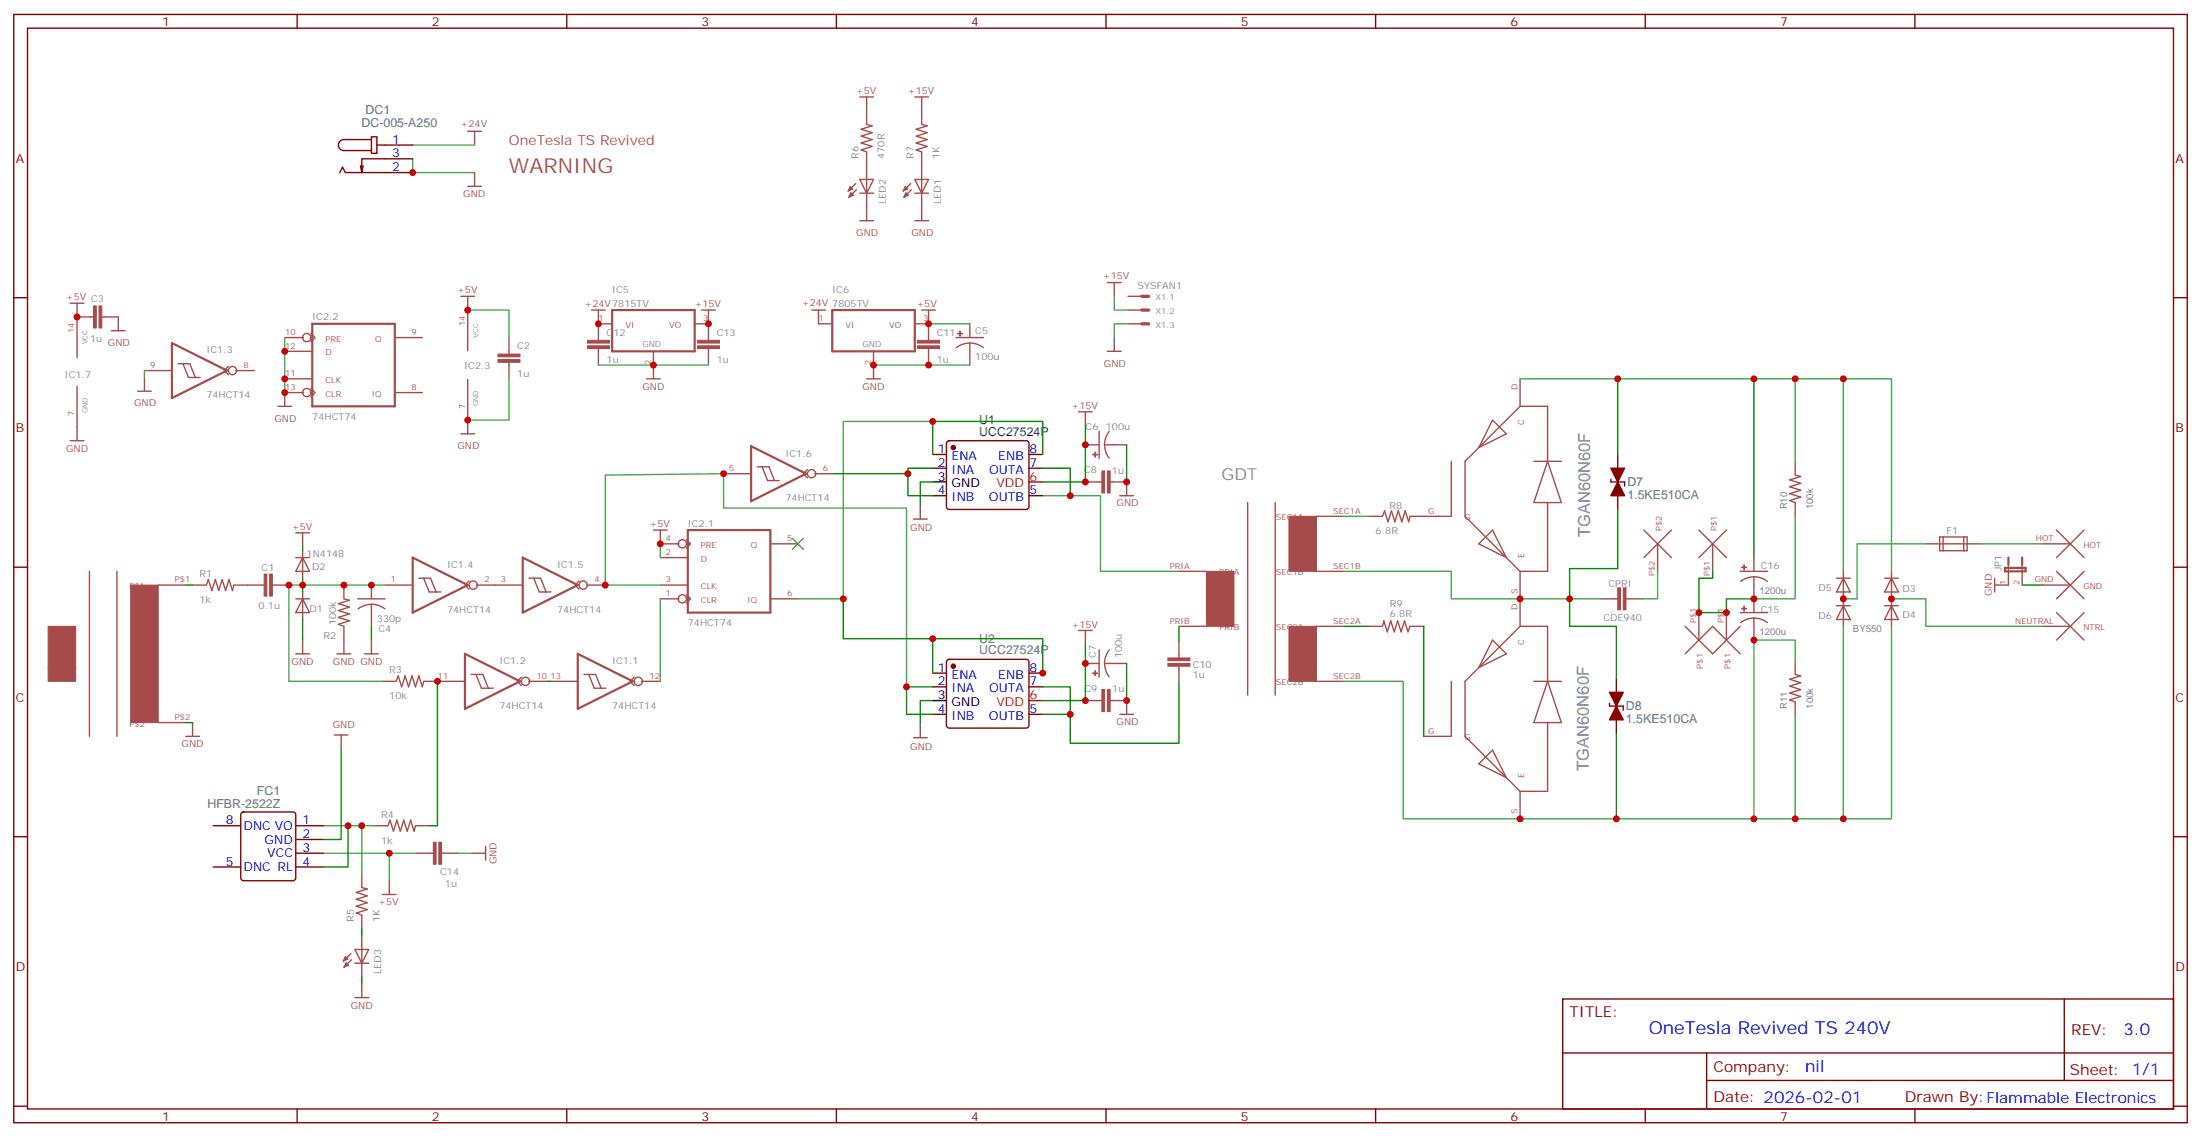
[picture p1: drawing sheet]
<svg xmlns="http://www.w3.org/2000/svg" width="564mm" height="292mm" viewBox="0 0 564 292" stroke-linecap="round" stroke-linejoin="round" font-family="sans-serif">
<g fill="none" stroke="#a64a4a" stroke-width=".35">
<path d="M119.9 33.7h3.6M121.7 33.7v3.5M220.5 24.9h3.5M222.2 24.9v7M222.2 39v17.6M222.2 31.9l1.5 .4-2.9 .9 2.9 .8-2.9 .9 2.9 .9-2.9 .9 2.9 .9-2.9 .9 1.4 .5M234.6 24.9h3.5M236.4 24.9v7M236.4 39v17.6M236.4 31.9l1.4 .4-2.9 .9 2.9 .8-2.9 .9 2.9 .9-2.9 .9 2.9 .9-2.9 .9 1.5 .5M119.9 47.8h3.6M121.7 44.3v3.5"/>
<path d="M219.4 47.1l-1.9 1.9M219.6 48.7l-1.9 1.9M220.5 46h3.5l-1.8 3.6zM220.5 49.6h3.5M220.5 56.6h3.5M233.5 47.1l-1.9 1.9M233.7 48.7l-1.9 1.9M234.6 49.6h3.5M234.6 46h3.5l-1.7 3.6zM234.6 56.6h3.5M18 77.8h3.5M19.8 77.8v13.9"/>
<path d="M118.2 76h3.5M119.9 76v14M151.7 79.6h3.5M153.5 79.6v7.7M179.9 79.6h3.5M181.7 79.6v7.7M208.1 79.6h3.6M209.9 79.6v3.5h3.5M236.4 79.6h3.5M238.1 79.6v7.7M284 72.5h3.5M285.8 72.5v3.5"/>
<path d="M289.3 76h3.4M289.3 79.6h3.4M19.8 99.1v14M19.8 81.3h4.2M26.1 81.3h4.2v3.5M28.6 84.8h3.5M37 95.1h7M37 96.8v3.6M45.7 93.3h3l1.4 3.5M46.9 93.3l1.4 3.5h3M58.6 94l-1.1 1.1 1.1 1M60.4 95.1h4.9"/>
<path d="M73 97.2h7M73 86.6h4.9M73 90.1h7M79.7 99.7l1.1 1-1.1 1.1M79.7 85.5l1.1 1.1-1.1 1.1M101.4 86.6h6.9M119.9 97.4v13.9M130.5 86.6v4.2M130.5 93v4.2M153.5 83.1h3.4M153.5 89.4v4.3M165.8 97.2h3.5"/>
<path d="M167.6 90.2v7M178.2 83.1h3.5M181.7 89.4v4.3M222.2 97.2h3.6M224 90.2v7M234.7 83.1h3.4M238.1 89.4v4.3M245.2 86.6h7M248.7 88l1.8 .3 1.7 .9M248.7 88l-1.8 .3-1.6 .9M248.7 83.1v3.5M248.7 88v5.7"/>
<path d="M284 90.1h3.5M285.8 86.6v3.5M289.3 83.1h3.4M389.8 97.2v6.9M18 113.1h3.5M35.3 100.4h3.5M71.3 104.2h3.5M77.9 100.7h-4.9v3.5M101.4 100.7h6.9M118.2 111.3h3.5M194.2 119.8h3l1.4 3.5M195.4 119.8l1.4 3.5h3"/>
<path d="M276.6 105.7h3.5M278.3 105.7v3.5M278.3 114.1h3.5M281.9 110.6v7.1M284.4 110.7l-.8 1.6-.3 1.8M288.9 114.1h-5.6l.3 1.8 .8 1.7M372.2 118.4v14.1M382.8 107.8l3.5 3.5-7.1 3.5zM393.3 118.4h7.1M396.9 118.4v-14.2h-7.1l-14.1 14.2v14.1l14.1 14.1h7.1v-17.7M396.9 118.4l3.5 10.5h-7.1zM460.4 118.4v3.4"/>
<path d="M75.8 136.7h3.6M77.6 136.7v3.5M167.6 136h3.5M169.3 136v3.5h4.9M176 138.5l1.1 1-1.1 1.1M185.6 121.5h6.9M197.7 139.5h6.9M207.1 120.5l-1.1 1 1.1 1.1M209 121.5h4.8M234.2 133.2h3.6M236 129.6v3.6M278.3 123.6h4.3"/>
<path d="M284.7 123.6h4.2v3.6M287.2 127.2h3.5M320 128.9v49.4M327 128.9v49.4M337.7 132.5h7M351 132.5h3.5M354.5 132.5l.6-1.4 .9 2.8 .8-2.8 .9 2.8 .9-2.8 .9 2.8 .9-2.8 .8 2.8 .4-1.4M361.7 132.5h10.4M382.8 136l3.5 7.1-7.1-3.6zM421.6 136l7 7.1M425.1 139.6v7M428.6 136l-7 7.1"/>
<path d="M435.7 136l7 7.1M439.2 139.6v7M442.7 136l-7 7.1M460.4 121.9l1.4 .3-2.8 .9 2.8 .9-2.8 .9 2.8 .9-2.8 .8 2.8 .9-2.8 .9 1.4 .5M460.4 129v3.5M493.9 139.5h7M497.4 137.8h7.1v3.5h-7.1zM498.3 137.8v3.5M501 139.5h7M503.6 137.8v3.5M523.9 139.5h6.9M527.4 136l7.1 7.1"/>
<path d="M534.5 136l-7.1 7.1M22.9 146.6v42.3M30 146.6v42.3M40.7 150.1h6.9M49.4 150.1h3.5l.5-1.4 .9 2.8 .9-2.8 .9 2.8 .9-2.8 .9 2.8 .8-2.8 .9 2.8 .4-1.4M60 150.1h7.7M69.8 150.1h4.3M75.8 153.6h3.6M75.8 143.1h3.6M77.6 153.6l1.8 3.6h-3.6zM77.6 141.3v3.5M77.6 144.9v3.4"/>
<path d="M77.6 151.9v3.4M77.6 155.5v3.4M77.6 143.1l1.8 3.5h-3.6zM88.2 153.6l1.4 .4-2.8 .9 2.8 .9-2.8 .8 2.8 .9-2.8 .9 2.8 .9-2.8 .9 1.4 .5M88.2 150.1v3.5M91.7 153.6h7.1M95.2 155l1.9 .3 1.6 .9M95.2 155l-1.8 .3-1.6 .9M95.2 150.1v3.5M95.2 155v5.7M98.8 150.1h6.9M107.4 148.3h3l1.4 3.6"/>
<path d="M108.7 148.3l1.4 3.6h3M120.3 149l-1.1 1.1 1.1 1.1M122.2 150.1h11.7M135.6 148.3h3l1.5 3.6M136.9 148.3l1.4 3.6h3M148.5 149l-1 1.1 1 1.1M150.4 150.1h4.8M169.3 150.1h7M169.3 153.6h4.9M169.3 143.1h7M176 152.6l1.1 1-1.1 1.1M197.7 153.6h6.9"/>
<path d="M302.3 146.6h7M337.7 146.6h7M389.8 146.7v13.9M410.6 153.6h4.3M417 153.6h4.2M435.7 157.2v6.9M442.7 157.2v6.9M446.3 157.2h7M446.3 146.6h7M449.8 148l1.8 .3 1.6 .9M449.8 158.6l1.8 .3 1.6 .8M449.8 148l-1.8 .3-1.6 .8"/>
<path d="M449.8 158.6l-1.8 .3-1.6 .8M449.8 143.1v3.4M449.8 148v9.1M449.8 158.6v5.6M471 148.3h3.5M471 155.4h3.5M472.7 148.3l1.8 3.6h-3.5zM472.7 155.4l1.8 3.5h-3.5zM472.7 146.6v3.5M472.7 150.2v6.9M472.7 157.2v3.5M483.3 148.3h3.5"/>
<path d="M483.3 155.4h3.5M485.1 148.3l1.7 3.6h-3.5zM485.1 146.6v3.5M485.1 150.2v6.9M485.1 157.2v3.5M485.1 155.4l1.7 3.5h-3.5zM511.5 148.3v3.6M515.1 144.8v5.3h-3.6M518.6 144.8v5.3M523.9 150.1h6.9M527.4 146.6l7.1 7M527.4 157.2l7.1 7"/>
<path d="M534.5 146.6l-7.1 7M534.5 157.2l-7.1 7M75.8 167.7h3.6M77.6 164.2v3.5M86.4 167.7h3.6M88.2 160.7v7M93.5 167.7h3.5M95.2 164.2v3.5M98.1 174.8h3.4M101.6 174.8l.5-1.4 .9 2.8 .9-2.8 .9 2.8 .9-2.8 .8 2.8 .9-2.8 .9 2.8 .4-1.4M108.7 174.8h10.4M120.8 173h3l1.4 3.6"/>
<path d="M122.1 173l1.4 3.6h3M133.7 173.7l-1.1 1.1 1.1 1.1M135.6 174.8h4.8M141.1 174.8h7M149.8 173h3l1.4 3.6M151 173l1.4 3.6h3M162.6 173.7l-1 1.1 1 1.1M164.5 174.8h4.8M276.6 161.7h3.5M278.3 161.7v3.6M278.3 170.2h3.5M278.3 179.7h4.3"/>
<path d="M281.9 166.7v7M284.4 166.8l-.8 1.6-.3 1.8M284.7 179.7h4.2v3.6M288.9 170.2h-5.6l.3 1.8 .8 1.6M302.3 164.6v4.2M302.3 170.9v4.3M302.3 160.7h7M337.7 160.7h7M337.7 174.8h7M351 160.7h3.5M354.5 160.7l.4-1.4 .9 2.8 .9-2.8 .8 2.8 .9-2.8 .9 2.8 .9-2.8 .9 2.8 .5-1.4M361.7 160.7h3.4"/>
<path d="M372.2 174.8v14.1M382.8 164.2l3.5 3.5-7.1 3.6zM393.3 174.8h7.1M396.9 174.8v-14.1h-7.1l-14.1 14.1v14.1l14.1 14.1h7.1v-17.6M396.9 174.8l3.5 10.6h-7.1zM432.2 160.7l7 7 7.1-7M432.2 167.7l7-7 7.1 7M460.4 169.5v3.5M460.4 173l1.4 .4-2.8 .9 2.8 .9-2.8 .8 2.8 .9-2.8 .9 2.8 .9-2.8 .9 1.4 .5M523.9 160.7h6.9M40.7 185.4h6.9M47.6 188.9h3.6"/>
<path d="M49.4 185.4v3.5M85.7 188.6h3.6M87.5 188.6v3.5M234.2 189.3h3.6M236 185.7v3.6M287.2 183.3h3.5M365.1 188.9h7M382.8 192.4l3.5 7.1-7.1-3.5zM460.4 180.1v3.5M96 211.8h3.4M99.5 211.8l.5-1.4 .9 2.9 .9-2.9 .9 2.9 .8-2.9 .9 2.9 .9-2.9 .9 2.9 .3-1.5M106.6 211.8h3.5"/>
<path d="M106.9 218.9h4.2M113.2 218.9h4.3M121 218.9h3.5M124.5 217.1v3.6M389.8 203.1v7M92.8 224.2v3.5M92.8 234.8v3.5M92.8 227.7l1.4 .4-2.8 .9 2.8 .8-2.8 .9 2.8 .9-2.8 .9 2.8 .9-2.8 .8 1.4 .6M98.1 229.5h3.5M99.8 226v3.5M90 244.7l-2 1.9M90.1 246.2l-1.9 2"/>
<path d="M91 243.6h3.5l-1.7 3.5zM91 247.1h3.5M91 255.9h3.5M92.8 240.1v10.5M92.8 252.4v3.5"/>
<circle cx="59.6" cy="95.1" r="1.06"/>
<circle cx="78.7" cy="86.6" r="1.06"/>
<circle cx="78.7" cy="100.7" r="1.06"/>
<circle cx="175" cy="139.5" r="1.06"/>
<circle cx="208.1" cy="121.5" r="1.06"/>
<circle cx="121.4" cy="150.1" r="1.06"/>
<circle cx="149.6" cy="150.1" r="1.06"/>
<circle cx="175" cy="153.6" r="1.06"/>
<circle cx="134.8" cy="174.8" r="1.06"/>
<circle cx="163.7" cy="174.8" r="1.06"/>
</g>
<g fill="#a64a4a" stroke="#a64a4a" stroke-width=".26">
<path d="M69.1 147.3h.7v5.6h-.7z"/>
<path d="M67.7 147.3h.7v5.6h-.7z"/>
<path d="M280.8 116h.1v1.3h-.1z"/>
<path d="M280.2 116.5h1.3v.2h-1.3z"/>
<path d="M280.8 172.1h.1v1.2h-.1z"/>
<path d="M280.2 172.6h1.3v.2h-1.3z"/>
<path d="M25.4 78.5h.7v5.6h-.7z"/>
<path d="M24 78.5h.7v5.6h-.7z"/>
<path d="M284 120.8h.7v5.7h-.7z"/>
<path d="M282.6 120.8h.7v5.7h-.7z"/>
<path d="M284 176.9h.7v5.7h-.7z"/>
<path d="M282.6 176.9h.7v5.7h-.7z"/>
<path d="M127.7 92.3h5.6v.7h-5.6z"/>
<path d="M127.7 90.8h5.6v.7h-5.6z"/>
<path d="M299.5 168.8h5.7v.7h-5.7z"/>
<path d="M299.5 170.2h5.7v.7h-5.7z"/>
<path d="M309.4 146.6h7v14.1h-7z"/>
<path d="M330.6 132.5h7v14.1h-7z"/>
<path d="M330.6 160.7h7v14.1h-7z"/>
<path d="M446.7 145.5h1.2v.2h-1.2z"/>
<path d="M447.2 144.9h.2v1.3h-.2z"/>
<path d="M446.7 156.1h1.2v.1h-1.2z"/>
<path d="M447.2 155.5h.2v1.3h-.2z"/>
<path d="M150.6 88.7h5.7v.7h-5.7z"/>
<path d="M150.6 87.3h5.7v.7h-5.7z"/>
<path d="M178.9 88.7h5.6v.7h-5.6z"/>
<path d="M178.9 87.3h5.6v.7h-5.6z"/>
<path d="M235.3 88.7h5.6v.7h-5.6z"/>
<path d="M235.3 87.3h5.6v.7h-5.6z"/>
<path d="M245.6 85.5h1.2v.2h-1.2z"/>
<path d="M246.1 85h.2v1.2h-.2z"/>
<path d="M12.3 160.7h7.1v10.6h-7.1z"/>
<path d="M33.5 150.1h7.1v35.3h-7.1z"/>
<path d="M12.3 171.3h7.1v3.5h-7.1z"/>
<path d="M416.3 150.8h.7v5.7h-.7z"/>
<path d="M414.9 150.8h.7v5.7h-.7z"/>
<path d="M218 47.8l.7 .7-1.2 .5z"/>
<path d="M218.2 49.4l.7 .7-1.2 .5z"/>
<path d="M232.1 47.8l.7 .7-1.2 .5z"/>
<path d="M232.3 49.4l.7 .7-1.2 .5z"/>
<path d="M111.1 216.1h.7v5.6h-.7z"/>
<path d="M112.5 216.1h.7v5.6h-.7z"/>
<path d="M88.5 245.4l.8 .7-1.3 .5z"/>
<path d="M88.7 246.9l.7 .7-1.2 .6z"/>
</g>
<g fill="none" stroke="#a64a4a" stroke-width=".56">
<path d="M157 79.6h21.2v10.5h-21.2zM213.4 79.6h21.2v10.5h-21.2zM44.1 88l14.1 7.1-14.1 7zM80.1 83.1h21.1v21.1h-21.1zM192.6 114.5l14.1 7-14.1 7.1zM176.4 136h21.2v21.2h-21.2zM105.8 143.1l14.1 7-14.1 7.1zM134.1 143.1l14.1 7-14.1 7.1zM514.2 145.7h5.3v.9h-5.3zM515.1 143.1v1.7M518.6 143.1v1.7M119.2 167.7l14.1 7.1-14.1 7.1z"/>
<path d="M148.2 167.7l14.1 7.1-14.1 7.1z"/>
</g>
<path d="M292.8 76h1.8M292.8 79.6h1.8M292.8 83.1h1.8" fill="none" stroke="#a64a4a" stroke-width=".85"/>
<g fill="none" stroke="#4aa64a" stroke-width=".35">
<path d="M105.8 37.2h15.9M105.8 40.7v3.6h15.9M119.9 79.6h10.6v7M285.8 76v3.6h3.5M37 95.1v1.7M73 86.6v14.1M130.5 97.2v10.6h-10.6M153.5 93.7h28.2M224 93.7h24.7M238.1 83.1h10.6M289.3 83.1h-3.5v3.5M389.8 97.2h95.3v49.4"/>
<path d="M460.4 97.2v21.2M472.7 97.2v49.4M239.2 108.1h-22.9v45.5h-11.7M169.3 139.5v3.6M267.4 127.2h14.8v19.4h20.1M344.7 132.5h6.3M460.4 132.5v21.1h-10.6M493.9 139.5h-17.7v14.1h-3.5M508 139.5h15.9M98.8 150.1h-24.7v24.7h24M169.3 150.1h-14.1v-28.2l30.4-.4v8.9h46.9v45.8M169.3 153.6v21.2"/>
<path d="M344.7 146.6h27.5v7h38.4M425.1 146.6v7h-3.9M485.1 153.6h8.8v7.1h30M460.4 169.5v-5.3h-10.6v45.9h-90v-35.3h-15.1M472.7 160.7v49.4M485.1 160.7v49.4h-35.3M460.4 183.6v26.5M82.9 218.9h16.9M82.9 211.8h13.1M92.8 211.8v12.4M106.9 218.9h-7.1v7.1M117.5 218.9h3.5"/>
</g>
<g fill="none" stroke="#008700" stroke-width=".35">
<path d="M414.9 97.2v19.4M449.8 97.2v45.9M239.2 116.6v-8.5h28.2v8.5M278.3 109.2v14.4h-10.9M288.9 114.1v9.5M213.8 121.5h19M239.2 120.1h-6.4v7.1h6.4M239.2 123.6h-3.2v6M267.4 120.1h7.1v7.1M414.9 130.7v15.2h-12.4v14.8h12v13.4M47.6 150.1h1.8M77.6 140.2v1.1"/>
<path d="M77.6 148.3v3.6M77.6 158.9v5.3M216.3 153.6v10.3h22.9M439.2 146.6v1.7h-3.5v8.9h7v-3.6h7.1M518.6 150.1h5.3M95.2 160.7v3.5M112.2 174.8v37h-2.1M140.4 174.8h.7M239.2 172.7v-8.8h28.2v8.8h-.3M239.2 176.2h-6.7v7.1h6.7M239.2 179.7h-3.2v6M267.4 176.2h7.1v7.1h-7.1"/>
<path d="M278.3 165.3v14.4h-10.9M288.9 170.2v9.5M302.3 175.2v15.5h-27.8v-7.4M302.3 160.7v3.9M344.7 160.7h6.3M365.1 160.7v28.2M47.6 185.4h1.8M87.5 192.1v23.3h-4.6M414.5 188.2v21.9M89.3 211.8v10.6h-6.4M92.8 238.3v1.8M92.8 250.6v1.8"/>
</g>
<g fill="none" stroke="#870000" stroke-width=".35">
<path d="M3.5 3.7h557.4v284.3h-557.4zM7.1 7.2h550.3v277.3h-550.3zM76.2 3.7v3.5M145.3 3.7v3.5M214.5 3.7v3.5M283.6 3.7v3.5M352.8 3.7v3.5M421.9 3.7v3.5M491.1 3.7v3.5M95.2 35.1h1.5v4.2h-1.5zM95.2 35.8h-7a1.41 1.41 0 0 0-1.4 1.4 1.41 1.41 0 0 0 1.4 1.4h7M96.7 37.2h9.1"/>
<path d="M87.1 44.3l.7-1.4 .7 1.4h17.3M93.1 42.5l-.3 1.8M105.8 40.7h-13v3.6l-.4-1.8M3.5 76.4h3.6M557.4 76.4h3.5M239.2 116.6h3.5M242.9 113.3l.5-.2h19.8a.71 .71 0 0 1 .7 .7v16.2l-.3 .5-.4 .2h-19.8l-.5-.2-.2-.5v-16.2zM263.9 116.6h3.5M414.9 116.6v14.1M239.2 120.1h3.5M239.2 127.2h3.5M263.9 120.1h3.5"/>
<path d="M263.9 127.2h3.5M413.1 122.9v.7h3.5v1.1M3.5 145.5h3.6M557.4 145.5h3.5M239.2 172.7h3.5M239.2 176.2h3.5M242.9 169.4l.5-.2h19.8a.71 .71 0 0 1 .7 .7v16.2l-.3 .5-.4 .2h-19.8l-.5-.2-.2-.5v-16.2zM263.9 172.7h3.5M263.9 176.2h3.5M414.5 174.1v14.1M239.2 183.3h3.5M263.9 183.3h3.5"/>
<path d="M412.7 180.4v.8h3.6v1M3.5 214.7h3.6M54.7 211.8h7M62 208.5l.4-.2h12.7a.71 .71 0 0 1 .7 .7v16.2l-.2 .5-.5 .3h-12.7l-.5-.3-.2-.5v-16.2zM75.8 211.8h7.1M75.8 215.4h7.1M75.8 218.9h7.1M557.4 214.7h3.5M54.7 222.4h7M75.8 222.4h7.1M400.8 256.3h156.6v28.2h-156.6zM529.4 256.3v20.9"/>
<path d="M400.8 270.1h156.5M437.7 277.2h119.6M437.7 270.1v14.2M3.5 283.8h3.6M76.2 284.5v3.5M145.3 284.5v3.5M214.5 284.5v3.5M283.6 284.5v3.5M352.8 284.5v3.5M421.9 284.5v3.5M491.1 284.5v3.5M557.4 283.8h3.5"/>
</g>
<path d="M203.2 138.1l2.8 2.8M206 138.1l-2.8 2.8" fill="none" stroke="#3c3" stroke-width=".35"/>
<path d="M263.9 123.6h3.5M263.9 179.7h3.5" fill="none" stroke="#f00" stroke-width=".35"/>
<path d="M239.2 123.6h3.5M239.2 179.7h3.5" fill="none" stroke="#000" stroke-width=".35"/>
<g fill="#870000" stroke="#870000" stroke-width=".35">
<path d="M413.1 120.1h3.5l-1.7 3.5z"/>
<path d="M414.9 123.6l1.7 3.6h-3.5z"/>
<path d="M412.7 177.6h3.6l-1.8 3.6z"/>
<path d="M414.5 181.2l1.8 3.5h-3.6z"/>
<circle cx="244.5" cy="114.8" r=".53"/>
<circle cx="244.5" cy="170.9" r=".53"/>
</g>
<g fill="#c00">
<circle cx="167.6" cy="93.7" r=".88"/>
<circle cx="238.1" cy="93.7" r=".88"/>
<circle cx="73" cy="90.1" r=".88"/>
<circle cx="73" cy="97.2" r=".88"/>
<circle cx="74.1" cy="150.1" r=".88"/>
<circle cx="99.8" cy="218.9" r=".88"/>
<circle cx="389.8" cy="153.6" r=".88"/>
<circle cx="389.8" cy="210.1" r=".88"/>
<circle cx="460.4" cy="210.1" r=".88"/>
<circle cx="460.4" cy="97.2" r=".88"/>
<circle cx="92.8" cy="211.8" r=".88"/>
<circle cx="472.7" cy="97.2" r=".88"/>
<circle cx="472.7" cy="210.1" r=".88"/>
<circle cx="485.1" cy="153.6" r=".88"/>
<circle cx="155.2" cy="150.1" r=".88"/>
<circle cx="88.2" cy="150.1" r=".88"/>
<circle cx="95.3" cy="150.1" r=".88"/>
<circle cx="169.3" cy="139.5" r=".88"/>
<circle cx="73" cy="100.7" r=".88"/>
<circle cx="238.1" cy="83.1" r=".88"/>
<circle cx="119.9" cy="79.6" r=".88"/>
<circle cx="224" cy="93.7" r=".88"/>
<circle cx="119.9" cy="107.8" r=".88"/>
<circle cx="181.7" cy="83.1" r=".88"/>
<circle cx="153.5" cy="83.1" r=".88"/>
<circle cx="449.8" cy="210.1" r=".88"/>
<circle cx="449.8" cy="164.2" r=".88"/>
<circle cx="435.7" cy="157.2" r=".88"/>
<circle cx="449.8" cy="153.6" r=".88"/>
<circle cx="442.7" cy="157.2" r=".88"/>
<circle cx="472.7" cy="153.6" r=".88"/>
<circle cx="449.8" cy="97.2" r=".88"/>
<circle cx="89.3" cy="211.8" r=".88"/>
<circle cx="105.8" cy="44.3" r=".88"/>
<circle cx="274.5" cy="127.2" r=".88"/>
<circle cx="278.3" cy="123.6" r=".88"/>
<circle cx="278.3" cy="114.1" r=".88"/>
<circle cx="288.9" cy="123.6" r=".88"/>
<circle cx="274.5" cy="183.3" r=".88"/>
<circle cx="267.4" cy="172.7" r=".88"/>
<circle cx="278.3" cy="179.7" r=".88"/>
<circle cx="288.9" cy="179.7" r=".88"/>
<circle cx="278.3" cy="170.2" r=".88"/>
<circle cx="232.8" cy="121.5" r=".88"/>
<circle cx="232.5" cy="176.2" r=".88"/>
<circle cx="239.2" cy="108.1" r=".88"/>
<circle cx="216.3" cy="153.6" r=".88"/>
<circle cx="239.2" cy="163.9" r=".88"/>
<circle cx="19.8" cy="81.3" r=".88"/>
<circle cx="77.6" cy="150.1" r=".88"/>
<circle cx="112.2" cy="174.8" r=".88"/>
<circle cx="414.5" cy="210.1" r=".88"/>
<circle cx="402.5" cy="153.6" r=".88"/>
<circle cx="414.9" cy="97.2" r=".88"/>
<circle cx="185.6" cy="121.5" r=".88"/>
</g>
<text font-size="5.3" fill="#a54b4b" x="130.5" y="44.3">WARNING</text>
<text font-size="4.6" fill="#00f" x="422.8" y="265.3">OneTesla Revived TS 240V</text>
<g font-size="4.2" fill="#838383">
<text x="313.3" y="123.2">GDT</text>
<text x="407.8" y="137.8" transform="rotate(-90 407.8 137.8)">TGAN60N60F</text>
<text x="407.5" y="197.7" transform="rotate(-90 407.5 197.7)">TGAN60N60F</text>
</g>
<g font-size="4.2" fill="#00f">
<text x="544.6" y="265.6">3.0</text>
<text x="462.9" y="275.1">nil</text>
</g>
<g font-size="3.9" fill="#800">
<text x="402.5" y="260.9">TITLE:</text>
<text x="531.1" y="265.6">REV:</text>
<text x="439.4" y="275.1">Company:</text>
<text x="530.8" y="275.7">Sheet: 1/1</text>
<text x="439.4" y="282.8">Date: 2026-02-01</text>
<text x="488.5" y="282.8">Drawn By:Flammable Electronics</text>
</g>
<text font-size="3.5" fill="#a54b4b" x="130.5" y="37.2">OneTesla TS Revived</text>
<g font-size="3.2" fill="#800">
<text x="41.6" y="6.7">1</text>
<text x="110.8" y="6.7">2</text>
<text x="179.9" y="6.7">3</text>
<text x="249.1" y="6.7">4</text>
<text x="318.2" y="6.7">5</text>
<text x="387.3" y="6.7">6</text>
<text x="456.5" y="6.7">7</text>
<text x="4.1" y="41.8">A</text>
<text x="557.9" y="41.8">A</text>
<text x="4.1" y="110.9">B</text>
<text x="557.9" y="110.9">B</text>
<text x="4.1" y="180.1">C</text>
<text x="557.9" y="180.1">C</text>
<text x="4.1" y="249.2">D</text>
<text x="557.9" y="249.2">D</text>
<text x="41.6" y="287.5">1</text>
<text x="110.8" y="287.5">2</text>
<text x="179.9" y="287.5">3</text>
<text x="249.1" y="287.5">4</text>
<text x="318.2" y="287.5">5</text>
<text x="387.3" y="287.5">6</text>
<text x="456.5" y="287.5">7</text>
</g>
<g font-size="3.2" fill="#666">
<text x="93.8" y="29.2">DC1</text>
<text x="92.7" y="32.7">DC-005-A250</text>
<text x="417.3" y="124.8">D7</text>
<text x="417.3" y="128">1.5KE510CA</text>
<text x="251.1" y="167.9">UCC27524P</text>
<text x="251.1" y="164.9">U2</text>
<text x="417" y="185.5">1.5KE510CA</text>
<text x="417" y="182.3">D8</text>
<text x="65.9" y="203.9">FC1</text>
<text x="53.2" y="207.2">HFBR-2522Z</text>
</g>
<g font-size="3.2" fill="#00f">
<text x="100.5" y="40.4">3</text>
<text x="100.5" y="36.9">1</text>
<text x="100.5" y="43.9">2</text>
<text x="240.5" y="119.8">2</text>
<text x="240.5" y="116.2">1</text>
<text x="244" y="118">ENA</text>
<text x="256" y="118">ENB</text>
<text x="264.1" y="116.2">8</text>
<text x="264.1" y="119.8">7</text>
<text x="244" y="121.5">INA</text>
<text x="253.6" y="121.5">OUTA</text>
<text x="240.5" y="126.8">4</text>
<text x="244" y="128.6">INB</text>
<text x="253.6" y="128.6">OUTB</text>
<text x="264.1" y="126.8">5</text>
<text x="240.5" y="172.3">1</text>
<text x="264.1" y="172.3">8</text>
<text x="240.5" y="175.9">2</text>
<text x="244" y="177.6">INA</text>
<text x="244" y="174.1">ENA</text>
<text x="253.6" y="177.6">OUTA</text>
<text x="256" y="174.1">ENB</text>
<text x="264.1" y="175.9">7</text>
<text x="240.5" y="182.9">4</text>
<text x="244" y="184.7">INB</text>
<text x="253.6" y="184.7">OUTB</text>
<text x="264.1" y="182.9">5</text>
<text x="58" y="211.5">8</text>
<text x="62.4" y="212.9">DNC VO</text>
<text x="77.6" y="211.5">1</text>
<text x="77.6" y="215">2</text>
<text x="67.9" y="216.4">GND</text>
<text x="68.5" y="220">VCC</text>
<text x="77.6" y="218.5">3</text>
<text x="58" y="222.1">5</text>
<text x="62.4" y="223.5">DNC RL</text>
<text x="77.6" y="222.1">4</text>
</g>
<g font-size="3.2" fill="#333">
<text x="251.1" y="111.8">UCC27524P</text>
<text x="251.1" y="108.8">U1</text>
</g>
<g font-size="3.2">
<text x="240.5" y="123.3">3</text>
<text x="244" y="125.1">GND</text>
<text x="240.5" y="179.4">3</text>
<text x="244" y="181.2">GND</text>
</g>
<g font-size="3.2" fill="#f00">
<text x="255.5" y="125.1">VDD</text>
<text x="264.1" y="123.3">6</text>
<text x="264.1" y="179.4">6</text>
<text x="255.5" y="181.2">VDD</text>
</g>
<g font-size="2.5" fill="#a54b4b">
<text x="219.5" y="24.1">+5V</text>
<text x="232.8" y="24.1">+15V</text>
<text x="118.1" y="32.5">+24V</text>
<text x="118.8" y="50.6">GND</text>
<text x="219.6" y="60.5">GND</text>
<text x="233.7" y="60.5">GND</text>
<text x="282.8" y="71.6">+15V</text>
<text x="16.9" y="77">+5V C3</text>
<text x="117.2" y="75.3">+5V</text>
<text x="149.9" y="78.8">+24V7815TV</text>
<text x="178.1" y="78.8">+15V</text>
<text x="205.6" y="78.4">+24V 7805TV</text>
<text x="235" y="78.8">+5V</text>
<text x="27.7" y="88.8">GND</text>
<text x="283.1" y="94.1">GND</text>
<text x="164.7" y="100">GND</text>
<text x="221.2" y="100">GND</text>
<text x="34.4" y="104.3">GND</text>
<text x="274.8" y="104.9">+15V</text>
<text x="70.4" y="108.2">GND</text>
<text x="16.9" y="115.9">GND</text>
<text x="117.3" y="115.2">GND</text>
<text x="286.4" y="129.9">GND</text>
<text x="74.9" y="135.9">+5V</text>
<text x="166.6" y="135.2">+5V</text>
<text x="233.4" y="136.3">GND</text>
<text x="510.8" y="152.9" transform="rotate(-90 510.8 152.9)">GND</text>
<text x="274.8" y="161">+15V</text>
<text x="74.8" y="170.6">GND</text>
<text x="85.4" y="170.6">GND GND</text>
<text x="46.6" y="191.7">GND</text>
<text x="85.4" y="186.8">GND</text>
<text x="286.4" y="186">GND</text>
<text x="233.4" y="192.4">GND</text>
<text x="127.4" y="221.7" transform="rotate(-90 127.4 221.7)">GND</text>
<text x="97" y="232.2">+5V</text>
<text x="90" y="258.8">GND</text>
</g>
<g font-size="2.5" fill="#838383">
<text x="220.2" y="40.7" transform="rotate(-90 220.2 40.7)">R6</text>
<text x="226.8" y="40.7" transform="rotate(-90 226.8 40.7)">470R</text>
<text x="234.3" y="40.7" transform="rotate(-90 234.3 40.7)">R7</text>
<text x="240.9" y="40.7" transform="rotate(-90 240.9 40.7)">1K</text>
<text x="227.2" y="52.4" transform="rotate(-90 227.2 52.4)">LED2</text>
<text x="241.3" y="52.4" transform="rotate(-90 241.3 52.4)">LED1</text>
<text x="157" y="75.1">IC5</text>
<text x="213.4" y="75.1">IC6</text>
<text x="291.7" y="74.1">SYSFAN1</text>
<text x="80.1" y="82.2">IC2.2</text>
<text x="23.1" y="87.8">1u</text>
<text x="132.6" y="89.6">C2</text>
<text x="155.6" y="86.1">C12</text>
<text x="183.8" y="86.1">C13</text>
<text x="240.2" y="86.1">C11</text>
<text x="250.1" y="85.7">C5</text>
<text x="52.9" y="90.7">IC1.3</text>
<text x="119.1" y="94.5">IC2.3</text>
<text x="155.6" y="93.1">1u</text>
<text x="183.8" y="93.1">1u</text>
<text x="240.2" y="93.1">1u</text>
<text x="250.1" y="92.4">100u</text>
<text x="16.6" y="97">IC1.7</text>
<text x="132.6" y="96.7">1u</text>
<text x="52.9" y="102.1">74HCT14</text>
<text x="80.1" y="107.8">74HCT74</text>
<text x="278.4" y="110.4">C6</text>
<text x="283.6" y="110.3">100u</text>
<text x="201.4" y="117.1">IC1.6</text>
<text x="278" y="121.5">C8</text>
<text x="285.2" y="121.5">1u</text>
<text x="201.4" y="128.6">74HCT14</text>
<text x="356.3" y="130.7">R8</text>
<text x="458.3" y="130.7" transform="rotate(-90 458.3 130.7)">R10</text>
<text x="465" y="130.7" transform="rotate(-90 465 130.7)">100k</text>
<text x="176.4" y="135.1">IC2.1</text>
<text x="352.8" y="137.1">6.8R</text>
<text x="499.2" y="136.9">F1</text>
<text x="78.6" y="142.8">1N4148</text>
<text x="51.2" y="148">R1</text>
<text x="67.1" y="146.4">C1</text>
<text x="80.1" y="146.3">D2</text>
<text x="114.7" y="145.7">IC1.4</text>
<text x="142.9" y="145.7">IC1.5</text>
<text x="451.6" y="145.9">C16</text>
<text x="513.3" y="146.6" transform="rotate(-90 513.3 146.6)">JP1</text>
<text x="51.2" y="154.7">1k</text>
<text x="356.4" y="155.8">R9</text>
<text x="412.5" y="150.6">CPRI</text>
<text x="451.2" y="152.4">1200u</text>
<text x="466.4" y="151.5">D5</text>
<text x="487.9" y="151.9">D3</text>
<text x="66.3" y="156.2">0.1u</text>
<text x="79.4" y="156.9">D1</text>
<text x="86.2" y="160.4" transform="rotate(-90 86.2 160.4)">100k</text>
<text x="96.7" y="159.5">330p</text>
<text x="114.7" y="157.2">74HCT14</text>
<text x="142.9" y="157.2">74HCT14</text>
<text x="176.4" y="160.7">74HCT74</text>
<text x="356.4" y="158.2">6.8R</text>
<text x="411.2" y="159.4">CDE940</text>
<text x="451.6" y="157.2">C15</text>
<text x="466.4" y="158.9">D6</text>
<text x="487.9" y="158.6">D4</text>
<text x="83" y="164">R2</text>
<text x="97.1" y="162.2">C4</text>
<text x="451.2" y="163">1200u</text>
<text x="475.2" y="162.1">BY550</text>
<text x="99.8" y="172.7">R3</text>
<text x="128.1" y="170.4">IC1.2</text>
<text x="157" y="170.4">IC1.1</text>
<text x="281" y="168.8" transform="rotate(-90 281 168.8)">C7</text>
<text x="287.7" y="168.8" transform="rotate(-90 287.7 168.8)">100u</text>
<text x="305.9" y="173.9">1u</text>
<text x="305.9" y="171.4">C10</text>
<text x="99.8" y="179.4">10k</text>
<text x="278.1" y="177.5">C9</text>
<text x="285.2" y="177.6">1u</text>
<text x="128.1" y="181.9">74HCT14</text>
<text x="157" y="181.9">74HCT14</text>
<text x="458.3" y="181.9" transform="rotate(-90 458.3 181.9)">R11</text>
<text x="465" y="181.9" transform="rotate(-90 465 181.9)">100k</text>
<text x="97.7" y="209.8">R4</text>
<text x="97.7" y="216.4">1k</text>
<text x="112.9" y="224.5">C14</text>
<text x="114.1" y="227.5">1u</text>
<text x="90.7" y="236.5" transform="rotate(-90 90.7 236.5)">R5</text>
<text x="97.4" y="236.5" transform="rotate(-90 97.4 236.5)">1K</text>
<text x="97.7" y="249.9" transform="rotate(-90 97.7 249.9)">LED3</text>
</g>
<g font-size="2.1" fill="#838383">
<text x="296.3" y="77.1">X1.1</text>
<text x="296.3" y="80.6">X1.2</text>
<text x="164.7" y="89.1">GND</text>
<text x="221.2" y="89.1">GND</text>
<text x="296.3" y="84.1">X1.3</text>
</g>
<g font-size="2.1" fill="#a54b4b">
<text x="119.2" y="83.7" transform="rotate(-90 119.2 83.7)">14</text>
<text x="153.5" y="82.4">1</text>
<text x="180.3" y="82.4">3</text>
<text x="209.9" y="82.4">1</text>
<text x="236.7" y="82.4">3</text>
<text x="19.1" y="85.5" transform="rotate(-90 19.1 85.5)">14</text>
<text x="73.1" y="89.4">12</text>
<text x="73.1" y="85.9">10</text>
<text x="83.4" y="87.6">PRE</text>
<text x="96.2" y="87.6">Q</text>
<text x="105.5" y="85.9">9</text>
<text x="160.4" y="84.1">VI</text>
<text x="171.6" y="84.1">VO</text>
<text x="216.8" y="84.1">VI</text>
<text x="228.1" y="84.1">VO</text>
<text x="38.5" y="94.4">9</text>
<text x="62.5" y="94.4">8</text>
<text x="83.4" y="91.2">D</text>
<text x="166.9" y="93.6" transform="rotate(-90 166.9 93.6)">2</text>
<text x="223.3" y="93.6" transform="rotate(-90 223.3 93.6)">2</text>
<text x="73.1" y="100">13</text>
<text x="73.1" y="96.5">11</text>
<text x="83.4" y="101.8">CLR</text>
<text x="83.4" y="98.2">CLK</text>
<text x="95.4" y="101.8">!Q</text>
<text x="105.5" y="100">8</text>
<text x="389.1" y="100" transform="rotate(-90 389.1 100)">D</text>
<text x="19.1" y="106.7" transform="rotate(-90 19.1 106.7)">7</text>
<text x="119.2" y="105" transform="rotate(-90 119.2 105)">7</text>
<text x="390.9" y="109.1" transform="rotate(-90 390.9 109.1)">C</text>
<text x="187" y="120.8">5</text>
<text x="211" y="120.8">6</text>
<text x="341.9" y="131.8">SEC1A</text>
<text x="366.3" y="131.8">G</text>
<text x="327.2" y="133.5">SEC1A</text>
<text x="375.5" y="133.5">G</text>
<text x="426.1" y="136.2" transform="rotate(-90 426.1 136.2)">P$2</text>
<text x="440.2" y="136.2" transform="rotate(-90 440.2 136.2)">P$1</text>
<text x="170.8" y="142.4">2</text>
<text x="170.8" y="138.8">4</text>
<text x="179.8" y="140.6">PRE</text>
<text x="192.5" y="140.6">Q</text>
<text x="201.8" y="138.8">5</text>
<text x="390.9" y="143.2" transform="rotate(-90 390.9 143.2)">E</text>
<text x="522.1" y="138.8">HOT</text>
<text x="534.3" y="140.6">HOT</text>
<text x="44.8" y="149.4">P$1</text>
<text x="100.2" y="149.4">1</text>
<text x="124.2" y="149.4">2</text>
<text x="128.4" y="149.4">3</text>
<text x="152.4" y="149.4">4</text>
<text x="170.8" y="149.4">3</text>
<text x="179.8" y="144.1">D</text>
<text x="300" y="145.9">PRIA</text>
<text x="312.7" y="147.6">PRIA</text>
<text x="327.2" y="147.6">SEC1B</text>
<text x="341.9" y="145.9">SEC1B</text>
<text x="424.4" y="147.8" transform="rotate(-90 424.4 147.8)">P$2</text>
<text x="438.5" y="147.8" transform="rotate(-90 438.5 147.8)">P$1</text>
<text x="521.8" y="149.4">GND</text>
<text x="33.2" y="151.1">P$1</text>
<text x="170.8" y="152.9">1</text>
<text x="179.8" y="154.7">CLR</text>
<text x="179.8" y="151.1">CLK</text>
<text x="191.7" y="154.7">!Q</text>
<text x="201.8" y="152.9">6</text>
<text x="389.1" y="152.3" transform="rotate(-90 389.1 152.3)">S</text>
<text x="514.4" y="150.1" transform="rotate(-90 514.4 150.1)">1</text>
<text x="517.9" y="150.1" transform="rotate(-90 517.9 150.1)">2</text>
<text x="534.3" y="151.1">GND</text>
<text x="300" y="160">PRIB</text>
<text x="312.7" y="161.7">PRIB</text>
<text x="327.2" y="161.7">SEC2A</text>
<text x="341.9" y="160">SEC2A</text>
<text x="389.1" y="156.4" transform="rotate(-90 389.1 156.4)">D</text>
<text x="435" y="159.9" transform="rotate(-90 435 159.9)">P$1</text>
<text x="442" y="159.9" transform="rotate(-90 442 159.9)">P$1</text>
<text x="516.8" y="160">NEUTRAL</text>
<text x="534.3" y="161.7">NTRL</text>
<text x="390.9" y="165.5" transform="rotate(-90 390.9 165.5)">C</text>
<text x="436.7" y="171.5" transform="rotate(-90 436.7 171.5)">P$1</text>
<text x="443.8" y="171.5" transform="rotate(-90 443.8 171.5)">P$1</text>
<text x="112.3" y="174.1">11</text>
<text x="137.6" y="174.1">10</text>
<text x="141.2" y="174.1">13</text>
<text x="166.6" y="174.1">12</text>
<text x="327.2" y="175.8">SEC2B</text>
<text x="341.9" y="174.1">SEC2B</text>
<text x="44.8" y="184.7">P$2</text>
<text x="33.2" y="186.4">P$2</text>
<text x="366.3" y="188.2">G</text>
<text x="375.5" y="190">G</text>
<text x="390.9" y="199.7" transform="rotate(-90 390.9 199.7)">E</text>
<text x="389.1" y="208.7" transform="rotate(-90 389.1 208.7)">S</text>
</g>
<g font-size="1.8" fill="#838383">
<text x="22.4" y="88.4" transform="rotate(-90 22.4 88.4)">VCC</text>
<text x="122.6" y="86.6" transform="rotate(-90 122.6 86.6)">VCC</text>
<text x="22.4" y="106" transform="rotate(-90 22.4 106)">GND</text>
<text x="122.6" y="104.2" transform="rotate(-90 122.6 104.2)">GND</text>
</g>
</svg>
